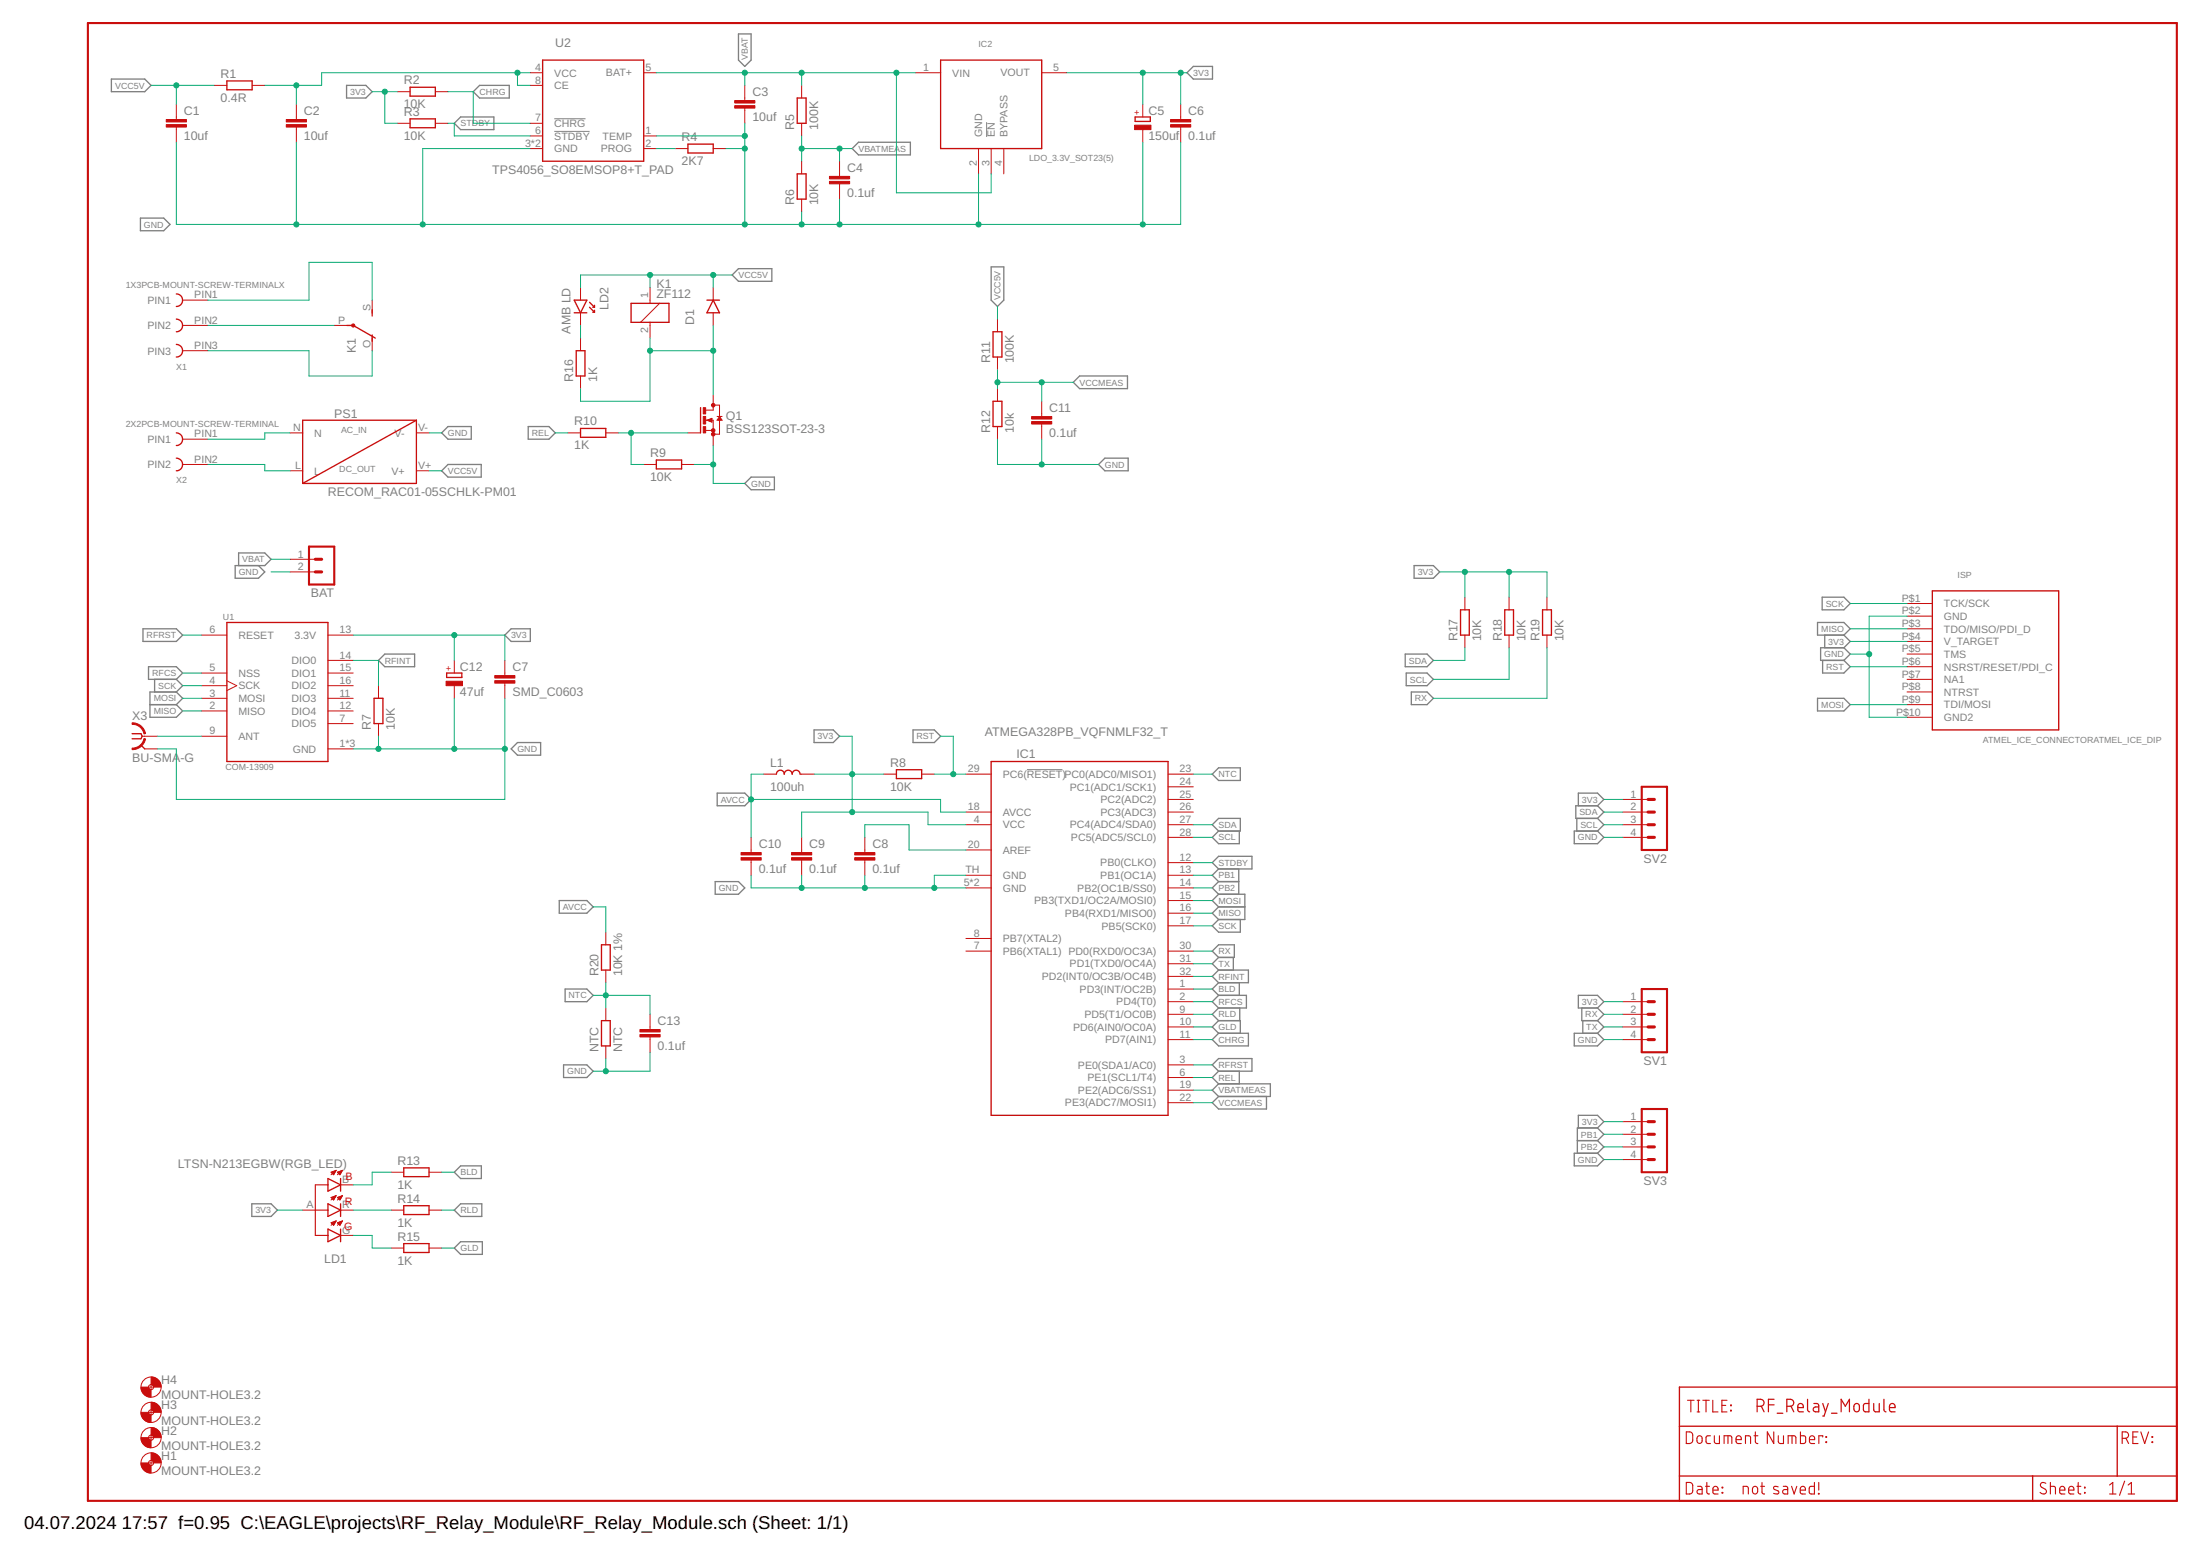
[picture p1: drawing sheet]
<svg xmlns="http://www.w3.org/2000/svg" width="420mm" height="297mm" viewBox="0 0 420 297" stroke-linecap="round" stroke-linejoin="round" font-family="sans-serif">
<path d="M105.9 22.7h5.9M105.9 25.1h6.7M188.4 23.3v2.8M196.1 146.9h6.8" fill="none" stroke="#808080" stroke-width=".19"/>
<g fill="none" stroke="#808080" stroke-width=".25">
<path d="M21.3 15.1h6.3l1.3 1.2-1.3 1.2h-6.3zM66.2 16.3h3.7l1.2 1.2-1.2 1.2h-3.7zM90.4 17.5l1.2-1.2h5.7v2.4h-5.7zM141 6.5h2.4v5l-1.2 1.2-1.2-1.2zM226.7 13.9l1.2-1.2h3.7v2.4h-3.7zM88 22.3h6.3v2.4h-6.3l-1.2-1.2zM162.8 28.4l1.2-1.2h9.9v2.4h-9.9zM26.8 41.6h4.5l1.2 1.2-1.2 1.2h-4.5zM141 51.3h6.4v2.4h-6.4l-1.2-1.2zM189.3 50.9h2.4v6.4l-1.2 1.2-1.2-1.2zM205 73l1.2-1.2h9.1v2.4h-9.1zM84.3 82.6l1.3-1.2h4.4v2.4h-4.4z"/>
<path d="M84.3 89.9l1.3-1.2h6.3v2.4h-6.3zM100.9 81.4h3.9l1.2 1.2-1.2 1.2h-3.9zM143.4 91.1h4.5v2.4h-4.5l-1.2-1.2zM209.8 88.7l1.2-1.2h4.5v2.4h-4.5zM45.6 108v-2.4h5l1.2 1.2-1.2 1.2h-5.7v2.4h4.5l1.2-1.2-1.2-1.2M270.1 108h3.6l1.3 1.2-1.3 1.2h-3.6zM347.1 118.8h5l1.3 1.2-1.3 1.2h-5zM348 114h4.1l1.3 1.2-1.3 1.2h-4.1zM27.3 120h6.4l1.2 1.2-1.2 1.2h-6.4zM28.4 127.3h5.3l1.2 1.2-1.2 1.2h-5.3zM28.6 134.5h5.1M29.5 129.7v2.4"/>
<path d="M33.7 129.7l1.2 1.2-1.2 1.2M33.7 132.1h-5.1v4.8h5.1l1.2-1.2-1.2-1.2M33.7 132.1l1.2 1.2-1.2 1.2M72.3 126.1l1.2-1.2h5.7v2.4h-5.7zM96.4 121.2l1.2-1.2h3.7v2.4h-3.7zM155.5 139.3h3.6l1.2 1.2-1.2 1.3h-3.6zM174.4 139.3h4l1.2 1.2-1.2 1.3h-4zM268.4 124.9h4.1l1.2 1.2-1.2 1.2h-4.1zM268.6 128.5h3.9l1.2 1.2-1.2 1.2h-3.9zM269.5 132.1h3l1.2 1.2-1.2 1.2h-3zM347.1 133.3h5l1.3 1.2-1.3 1.2h-5zM348.1 126.1v2.4h4l1.3-1.2-1.3-1.2"/>
<path d="M348.5 121.2v2.5M352.1 123.7l1.3 1.2-1.3 1.2M352.1 123.7h-4.4v2.4h4.4M352.1 121.2l1.3 1.2-1.3 1.3M97.6 143l1.2-1.2h4.5v2.4h-4.5zM137 151.4h5.2l1.2 1.2-1.2 1.2h-5.2zM231.5 157.4l1.2-1.2h4.2v2.4h-4.2zM231.5 147.8l1.2-1.2h4.2v2.4h-4.2zM232.7 158.6l-1.2 1.3 1.2 1.2h4v-2.5M300.7 158.6h4.4l1.2 1.3-1.2 1.2h-4.4zM301.1 156.2v2.4M301.4 153.8v-2.4h3.7l1.2 1.2-1.2 1.2"/>
<path d="M305.1 153.8h-4.2v2.4h4.2M305.1 156.2l1.2 1.2-1.2 1.2M305.1 153.8l1.2 1.2-1.2 1.2M106.8 171.9h5.3l1.2 1.2-1.2 1.2h-5.3zM136.6 168.3h4.4l1.2 1.2-1.2 1.2h-4.4zM231.5 164.7l1.2-1.2h6.4v2.4h-6.4zM232.7 170.7h5v4.8h-5M232.7 168.3h3.9M232.7 175.5l-1.2 1.2 1.2 1.2h4.2v-2.4M232.7 170.7l-1.2 1.2 1.2 1.2M232.7 173.1h5M232.7 173.1l-1.2 1.2 1.2 1.2"/>
<path d="M232.7 165.9l-1.2 1.2 1.2 1.2M232.7 168.3l-1.2 1.2 1.2 1.2M236.6 165.9v4.8M107.9 188.8h4.2l1.2 1.2-1.2 1.2h-4.2zM231.5 198.5l1.2-1.2h5.7v2.4h-5.7zM231.5 181.6l1.2-1.2h3v2.4h-3zM232.7 190h5.3v2.4h-5.3M232.7 185.2h5.7v2.4h-5.7M232.7 185.2l-1.2 1.2 1.2 1.2M232.7 190l-1.2 1.2 1.2 1.2M232.7 194.8h4.2v2.5M232.7 187.6l-1.2 1.2 1.2 1.2"/>
<path d="M232.7 192.4l-1.2 1.2 1.2 1.2M232.7 194.8l-1.2 1.2 1.2 1.3M232.7 182.8l-1.2 1.2 1.2 1.2M235.5 182.8v2.4M236.7 187.6v2.4M236.8 192.4v2.4M300.7 197.3h4.4l1.2 1.2-1.2 1.2h-4.4zM301.4 190h3.7l1.2 1.2-1.2 1.2h-3.7zM302.1 192.4v2.4h3M302.3 194.8v2.5M305.1 192.4l1.2 1.2-1.2 1.2M305.1 194.8l1.2 1.2-1.2 1.3"/>
<path d="M107.6 203.3h4.5l1.2 1.2-1.2 1.2h-4.5zM231.5 203.3l1.2-1.2h6.4v2.4h-6.4zM232.7 206.9l-1.2 1.2 1.2 1.2M232.7 206.9h9.9v2.4h-9.9M232.7 204.5l-1.2 1.2 1.2 1.2M232.7 209.3l-1.2 1.2 1.2 1.2h9.2v-2.4M236.7 204.5v2.4M301.2 217.7h3.9M301.4 215.3v-2.4h3.7l1.2 1.2-1.2 1.2M305.1 215.3h-3.9v4.9M305.1 215.3l1.2 1.2-1.2 1.2M305.1 217.7l1.2 1.2-1.2 1.3"/>
<path d="M48.1 229.8h3.7l1.2 1.2-1.2 1.2h-3.7zM86.8 231l1.2-1.2h4v2.4h-4zM86.8 238.3l1.2-1.3h4.1v2.5h-4.1zM88 222.6h3.9v2.4h-3.9l-1.2-1.2zM300.7 220.2h4.4l1.2 1.2-1.2 1.2h-4.4z"/>
</g>
<path d="M16.8 4.4h398.9v282.1h-398.9zM59 104.4h4.8v7.2h-4.8zM313.5 150.2h4.9v12.1h-4.9zM313.5 188.8h4.9v12.1h-4.9zM313.5 211.7h4.9v12.1h-4.9z" fill="none" stroke="#c90d0c" stroke-width=".4"/>
<g fill="none" stroke="#c90d0c" stroke-width=".25">
<path d="M43.3 15.5h4.9v1.6h-4.9zM78.3 16.7h4.8v1.7h-4.8zM103.6 11.5h19.3v19.3h-19.3zM152.3 18.7h1.6v4.8h-1.6zM179.6 11.5h19.3v16.9h-19.3zM78.3 22.7h4.8v1.7h-4.8zM131.4 27.5h4.8v1.7h-4.8zM152.3 33.2h1.6v4.8h-1.6zM216.8 22.3h2.9v.9h-2.9zM33.7 56.1a1.2 1.2 0 0 1 1.2 1.2 1.2 1.2 0 0 1-1.2 1.2M71.1 59.1v1.2M109.7 59.7h2.4"/>
<path d="M109.7 57.3h2.4l-1.2 2.4zM112.6 57.7l.9 1M112.6 58.7l.9 .9M113.2 58.7h.3M113.2 59.6h.3M113.5 58.3v.4M113.5 59.2v.4M120.5 57.9h7.3v3.6h-7.3zM135 57.3h2.4M136.2 57.3l1.2 2.4h-2.4zM33.7 60.9a1.21 1.21 0 0 1 1.2 1.2 1.21 1.21 0 0 1-1.2 1.2M33.7 65.7a1.21 1.21 0 0 1 1.2 1.3 1.21 1.21 0 0 1-1.2 1.2"/>
<path d="M66.3 62.1h1.2l4.2 2.4M71.1 63.9v1.3M110 67h1.7v4.8h-1.7zM133.8 77.8v4.8M137.4 79.8l.3 .3h-.5zM189.7 63.3h1.6v4.9h-1.6zM189.7 76.6h1.6v4.8h-1.6zM33.7 82.6a1.21 1.21 0 0 1 1.2 1.2 1.21 1.21 0 0 1-1.2 1.2M33.7 87.5a1.21 1.21 0 0 1 1.2 1.2 1.21 1.21 0 0 1-1.2 1.2M79.5 80.2h-21.7v12.1M79.5 80.2v12.1h-21.7M79.5 80.2l-21.7 12.1"/>
<path d="M110.9 81.8h4.8v1.7h-4.8zM125.3 87.8h4.9v1.7h-4.9zM135.3 80.2l.5 .3v-.5l-.4 .2M43.3 118.8h19.3v26.6h-19.3zM278.9 116.4h1.7v4.8h-1.7zM287.4 116.4h1.7v4.8h-1.7zM294.6 116.4h1.7v4.8h-1.7zM369 112.8h24.2v26.5h-24.2zM71.4 133.3h1.7v4.8h-1.7zM85.3 128.5h2.9v.8h-2.9zM25.2 140.1h1.7l.3 .4-.3 .5h-1.7M26.9 142.2l.7 .8"/>
<path d="M148.3 147.8a.75 .75 0 0 1 .7-.8 .75 .75 0 0 1 .8 .8 .76 .76 0 0 1 .7-.8 .76 .76 0 0 1 .8 .8 .75 .75 0 0 1 .8-.8 .75 .75 0 0 1 .7 .8M171.2 146.9h4.8v1.7h-4.8zM189.3 145.4h33.8v67.5h-33.8zM114.9 180.4h1.6v4.8h-1.6zM114.9 194.8h1.6v4.9h-1.6zM62.6 225l2.4 1.2-2.4 1.2zM62.6 229.8l2.4 1.2-2.4 1.2zM62.6 234.6l2.4 1.2-2.4 1.2zM65 225v2.4M65 229.8v2.4M65 234.6v2.4M77.1 222.9h4.8v1.7h-4.8z"/>
<path d="M77.1 230.2h4.8v1.7h-4.8zM77.1 237.4h4.8v1.7h-4.8zM320.7 272.3h95M404.3 272.3v9.5M415.7 264.7v21.8h-95v-21.7h95M320.7 281.8h95M388.2 281.8v4.7"/>
</g>
<g fill="none" stroke="#c90d0c" stroke-width=".21">
<path d="M60.2 231h2.4M62.6 226.2h-2.4v9.6h2.4M322.1 273.3l.8 .1 .3 .2 .1 .4-.1 1.3a1.13 1.13 0 0 1-1.1 .3zM322.3 267.3h1.2M322.9 267.3v2.2M324.1 267.3h.5M324.1 269.5h.5M324.2 274.3l.5-.2a.83 .83 0 0 1 0 1.4h-.4l-.2-.3v-.6zM324.4 267.3v2.2M325.2 267.3h1.2M325.8 267.3v2.2M326.7 274.1h-.7l-.2 .3v.9l.4 .3h.5"/>
<path d="M327.1 267.3v2.2h1M327.4 274.1v1.2l.4 .3h.6v-1.5M328.8 268.3h.8M329.3 275.6v-1.5l1.3 .1 .2 1.4M329.8 267.3h-1v2.2h1M330 274.1v1.5M330.5 268.2l.1 .2zM330.5 269.2l.1 .1zM331.6 274.8h.9a.52 .52 0 0 0-.3-.7 .52 .52 0 0 0-.6 .5l.1 .8 .8 .2M333.4 275.6v-1.5h.7l.2 .2v1.3M335 274.1h.7M335.2 273.3l.1 2 .4 .3"/>
<path d="M338.8 273.3v2.3l-1.3-2.3v2.3M339.6 274.1v1.1l.1 .2 .3 .2h.6v-1.5M341.5 275.6v-1.5l1.4 .1 .1 .2v1.2M342.2 274.1v1.5M343.9 273.3v2.3l.7-.1 .2-.2v-1l-.2-.2h-.7M345.6 274.8h1a.52 .52 0 0 0-.4-.7 .52 .52 0 0 0-.6 .5l.1 .8 .9 .2M348.1 274.3v-.2h-.7v1.5M348.7 275.3l.1 .1zM348.7 274.3l.1 .1zM405.3 274.6h.6a.61 .61 0 0 0 .6-.6 .61 .61 0 0 0-.6-.7h-.6v2.3M406 274.6l.5 1M407.3 274.3h.8"/>
<path d="M408.3 273.3h-1v2.3h1M408.9 273.3l.7 2.3 .7-2.3M411 274.3l.1 .1zM411 275.3l.1 .1zM322.1 283h.8l.4 .4v1.4l-.4 .4h-.8zM324.2 283.7l.6 .1 .3 .3v1.1h-.6a.42 .42 0 0 1-.4-.4 .42 .42 0 0 1 .4-.4h.6M325.7 283.7h.8M326 283v1.8l.1 .3 .4 .1M327.1 284.5h1a.52 .52 0 0 0-.3-.7 .52 .52 0 0 0-.7 .4l.1 .9 .9 .1M328.9 283.9l.1 .1zM328.9 284.9l.1 .1zM332.9 285.2v-1.5l.8 .1 .2 .2v1.2"/>
<path d="M334.8 283.9l.5-.2a.83 .83 0 0 1 0 1.5l-.4-.1-.2-.2v-.7zM336.3 283.7h.7M336.5 283v2l.5 .2M339.6 283.8l-.6-.1-.3 .3 .1 .3 .8 .4 .1 .4-.3 .1-.7-.1M340.6 283.7l.6 .1 .2 .2v1.2h-.5a.42 .42 0 0 1-.5-.4 .42 .42 0 0 1 .5-.4h.5M342.2 283.7l.4 1.5 .6-1.5M343.8 284.5h1a.52 .52 0 0 0-.4-.8 .52 .52 0 0 0-.6 .5l.1 .9 .9 .1M346.5 283v2.2h-.7l-.3-.4 .1-.8 .2-.2 .7-.1M347.3 285.1l.1 .1zM347.3 283v1.5M390.7 283.2a.55 .55 0 0 0-.8-.1 .55 .55 0 0 0 0 .8l.7 .4a.55 .55 0 0 1 .1 .8 .55 .55 0 0 1-.9 0l-.2-.2M391.6 283.7l.7 .1 .2 .2 .1 1.2"/>
<path d="M391.6 283v2.2M393.4 284.5h1a.52 .52 0 0 0-.4-.8 .52 .52 0 0 0-.6 .5l.1 .9 .9 .1M395.1 284.5h1a.52 .52 0 0 0-.4-.8 .52 .52 0 0 0-.6 .5l.1 .9 .9 .1M396.7 283.7h.7M396.9 283v1.8l.1 .3 .4 .1M398.1 284.9l.1 .1zM398.1 283.9l.1 .1zM402.9 285.2h1.2M402.9 283.5l.6-.5v2.2M405.8 282.7l-1 2.8M406.4 285.2h1.3M406.4 283.5l.7-.5v2.2"/>
</g>
<g fill="none" stroke="#c90d0c" stroke-width=".23">
<path d="M335.6 268.5a1.18 1.18 0 0 0 1.2-.3l.1-.4-.1-.4a1.18 1.18 0 0 0-1.2-.3v2.4M336.4 268.5l.5 1M337.7 268.2h1.1M338.8 267.1h-1.1v2.4M339.4 269.8h1.1M341.2 268.5a1.18 1.18 0 0 0 1.3-.3l.1-.4-.1-.4a1.18 1.18 0 0 0-1.3-.3v2.4M342.1 268.5l.5 1M343.3 268.7h1.1a.55 .55 0 0 0-.4-.8 .55 .55 0 0 0-.7 .6l.2 .9 .9 .1M345.2 267.1v2l.1 .3 .3 .1M346.4 267.9h.7l.2 .4v1.2h-.5a.47 .47 0 0 1-.5-.5 .47 .47 0 0 1 .5-.4h.5M348.1 267.9l.5 1.6M349.2 267.9l-.8 2.4h-.3"/>
<path d="M349.8 269.8h1M351.6 269.5v-2.4l.8 1.4 .8-1.4v2.4M354.2 268.1l.5-.2a.96 .96 0 0 1 .2 1.6h-.6a1.07 1.07 0 0 1-.1-1.4zM356.9 267.1v2.4h-.8l-.2-.4v-.9l.2-.3h.8M357.8 267.9l.1 1.4 .3 .2h.7v-1.6M359.8 267.1v2.2l.4 .2M360.8 268.7h1.1a.56 .56 0 0 0-.4-.8 .56 .56 0 0 0-.7 .6l.2 .9 .9 .1"/>
</g>
<g fill="none" stroke="#c90d0c" stroke-width=".19">
<path d="M33.7 19.9v2.9M40.9 16.3h2.4M48.2 16.3h2.4M56.6 19.9v2.9M75.9 17.5h2.4M83.1 17.5h2.5M101.2 13.9h2.4M101.2 16.3h2.4M122.9 13.9h2.4M142.2 16.3v2.9M153.1 16.3v2.4M174.8 13.9h4.8"/>
<path d="M198.9 13.9h4.9M218.2 19.9v2.4M225.5 19.9v2.9M33.7 24.3v2.9M56.6 24.3v2.9M75.9 23.5h2.4M83.1 23.5h2.5M101.2 23.5h2.4M101.2 26h2.4M101.2 28.4h2.4M122.9 26h2.4M122.9 28.4h2.4"/>
<path d="M129 28.4h2.4M136.2 28.4h2.4M142.2 20.6v2.9M153.1 23.5v2.5M153.1 30.8v2.4M153.1 38v2.4M160.3 30.8v2.9M160.3 35.1v2.9M186.9 28.4v4.8M189.3 28.4v4.8M191.7 28.4v4.8M218.2 24.7v2.5"/>
<path d="M225.5 24.3v2.9M34.9 57.3h4.8M71.1 57.3v2.4M110.9 54.9v2.4M110.9 59.7v2.4M124.1 54.9v3M126 57.9l-3.7 3.6M136.2 54.9v2.4M136.2 59.7v2.4M34.9 62.1h4.8M34.9 67h4.8M63.8 62.1h2.5"/>
<path d="M71.1 64.5v2.5M110.9 64.5v2.5M110.9 71.8v2.4M124.1 61.5v3M136.2 75.4v2.9h-1.4M136.2 77.3h1.2v5.6h-1.2M136.9 79.5h1M137.4 79.5l.5 .7h-1zM190.5 60.9v2.4M190.5 68.2v2.4M190.5 74.2v2.4M198.9 76.6v2.9"/>
<path d="M34.9 83.8h4.8M34.9 88.7h4.8M55.4 82.6h2.4M55.4 89.9h2.4M79.5 82.6h2.4M79.5 89.9h2.4M108.5 82.6h2.4M115.7 82.6h2.4M122.9 88.7h2.4M130.2 88.7h2.4M131.4 82.6h2.4M134.8 80.2h1.4v4.8"/>
<path d="M134.8 82.2h1.4M135 80.2l1-.3v.7zM190.5 81.4v2.4M198.9 81v2.8M55.4 106.8h4.8M55.4 109.2h4.8M279.8 114v2.4M288.2 114v2.4M295.4 114v2.4M364.2 115.2h4.8M364.2 117.6h4.8M38.5 121.2h4.8"/>
<path d="M38.5 135.7h4.8M38.5 128.5h4.8M38.5 130.9h4.8M38.5 133.3h4.8M43.3 130l1.9 .9-1.9 .9M62.6 126.1h4.9M62.6 121.2h4.9M62.6 135.7h4.9M62.6 128.5h4.9M62.6 130.9h4.9M62.6 133.3h4.9M62.6 138.1h4.9"/>
<path d="M72.3 130.9v2.4M72.3 138.1v2.4M86.8 126.1v2.4M86.8 130.9v2.4M96.4 126.1v2.9M96.4 130.4v2.9M279.8 121.2v2.5M288.2 121.2v2.5M295.4 121.2v2.5M364.2 120h4.8M364.2 122.4h4.8M364.2 124.9h4.8"/>
<path d="M364.2 127.3h4.8M364.2 129.7h4.8M364.2 132.1h4.8M364.2 134.5h4.8M364.2 136.9h4.8M27.2 140.5h2.9M27.6 143h2.5M38.5 140.5h4.8M62.6 143h4.9M143.4 159.9v2.9M145.9 147.8h2.4M152.8 147.8h2.7"/>
<path d="M153.1 159.9v2.9M165.2 159.9v2.9M168.8 147.8h2.4M176 147.8h2.4M184.5 157.4h4.8M184.5 155h4.8M184.5 147.8h4.8M223.1 159.9h4.8M223.1 157.4h4.8M223.1 155h4.8M223.1 152.6h4.8M223.1 150.2h4.8"/>
<path d="M223.1 147.8h4.8M309.9 159.9h4.8M309.9 157.4h4.8M309.9 155h4.8M309.9 152.6h4.8M115.7 177.9v2.5M143.4 164.2v2.9M153.1 164.2v2.9M165.2 164.2v2.9M184.5 169.5h4.8M184.5 167.1h4.8M184.5 179.2h4.8"/>
<path d="M184.5 162.3h4.8M223.1 176.7h4.8M223.1 174.3h4.8M223.1 171.9h4.8M223.1 169.5h4.8M223.1 167.1h4.8M223.1 164.7h4.8M115.7 185.2v2.4M115.7 192.4v2.4M115.7 199.7v2.4M124.1 193.6v2.9M124.1 198v2.9"/>
<path d="M184.5 181.6h4.8M223.1 198.5h4.8M223.1 196h4.8M223.1 193.6h4.8M223.1 181.6h4.8M223.1 191.2h4.8M223.1 188.8h4.8M223.1 186.4h4.8M223.1 184h4.8M309.9 198.5h4.8M309.9 196h4.8M309.9 193.6h4.8"/>
<path d="M309.9 191.2h4.8M223.1 210.5h4.8M223.1 208.1h4.8M223.1 205.7h4.8M223.1 203.3h4.8M309.9 214.1h4.8M309.9 216.5h4.8M309.9 218.9h4.8M57.8 231h2.4M63.2 228.6l1-.4-.5 .9zM63.2 233.4l1-.3-.5 .8zM63.2 223.8h.8"/>
<path d="M63.3 228.6h.7M63.3 233.5h.6M63.3 233.4h.7M63.4 223.9h.5M63.4 228.8h.5M63.4 228.5h.6M63.4 233.6h.5M63.5 224h.4M63.5 223.7h.6M63.5 228.9h.3M63.5 233.7h.3M63.6 224.1h.2"/>
<path d="M63.6 229h.2M63.6 233.3h.5M63.6 233.8h.2M63.7 224.2h.1M63.7 228.4h.4M63.8 223.6h.3M63.9 233.2h.2M64 228.3h.2M64.1 223.5h.1M64.2 223.4l-1 .9M64.2 223.4l-.5 .9M64.2 223.4l-1 .4 .5 .5"/>
<path d="M64.2 228.2l-1 .9M64.2 233.1l-1 .8M64.4 228.6l1-.4-.5 .9zM64.4 233.4l1-.3-.5 .8zM64.5 223.8h.7M64.5 228.6h.7M64.5 233.5h.7M64.5 233.4h.7M64.6 223.9h.5M64.6 228.8h.5M64.6 228.5h.6M64.6 233.6h.5"/>
<path d="M64.7 224h.4M64.7 223.7h.6M64.7 228.9h.3M64.7 233.7h.3M64.8 224.1h.2M64.8 229h.2M64.8 233.3h.5M64.9 233.8h.1M64.9 224.2h.1M64.9 228.4h.4M65 223.6h.3M65 235.8h2.5"/>
<path d="M65 231h2.5M65 226.2h2.5M65.1 233.2h.2M65.2 228.3h.2M65.3 223.5h.1M65.4 223.4l-1 .9M65.4 223.4l-.5 .9M65.4 223.4l-1 .4 .5 .5M65.4 228.2l-1 .9M65.4 233.1l-1 .8M74.7 231h2.4M74.7 223.8h2.4"/>
<path d="M74.7 238.3h2.4M81.9 231h2.4M81.9 223.8h2.4M81.9 238.3h2.4M309.9 221.4h4.8M28.4 279.3h.9M28.4 274.4h.9M28.4 269.6h.9M28.4 264.8h.9M28.9 264.3v1M28.9 269.1v1M28.9 274v.9"/>
<path d="M28.9 278.8v1"/>
<circle cx="28.8" cy="269.6" r="1.93"/>
<circle cx="28.8" cy="279.3" r="1.93"/>
<circle cx="28.8" cy="264.8" r="1.93"/>
<circle cx="28.8" cy="274.4" r="1.93"/>
<circle cx="28.9" cy="279.3" r=".49"/>
<circle cx="28.9" cy="269.6" r=".49"/>
<circle cx="28.9" cy="274.4" r=".49"/>
<circle cx="28.9" cy="264.8" r=".49"/>
</g>
<g fill="#c90d0c" stroke="#c90d0c" stroke-width=".19">
<path d="M67.2 61.9h.5l.1 .2-.1 .3h-.5z" fill-rule="evenodd"/>
<path d="M28.9 277.3a1.89 1.89 0 0 1 1.9 2h-1.5l-.1-.4-.3-.1z" fill-rule="evenodd"/>
<path d="M26.9 279.3h1.5l.1 .3 .4 .2v1.4a1.89 1.89 0 0 1-2-1.9z" fill-rule="evenodd"/>
<path d="M28.9 272.5a1.89 1.89 0 0 1 1.9 1.9h-1.5l-.1-.3-.3-.1z" fill-rule="evenodd"/>
<path d="M26.9 274.4h1.5l.1 .4 .4 .1v1.5a1.89 1.89 0 0 1-2-2z" fill-rule="evenodd"/>
<path d="M28.9 267.7a1.89 1.89 0 0 1 1.9 1.9h-1.5l-.1-.3-.3-.2z" fill-rule="evenodd"/>
<path d="M26.9 269.6h1.5l.1 .4 .4 .1v1.4a1.89 1.89 0 0 1-2-1.9z" fill-rule="evenodd"/>
<path d="M28.9 262.9a1.89 1.89 0 0 1 1.9 1.9h-1.5l-.1-.3-.3-.2z" fill-rule="evenodd"/>
<path d="M26.9 264.8h1.5l.1 .3 .4 .2v1.4a1.89 1.89 0 0 1-2-1.9z" fill-rule="evenodd"/>
<path d="M25.2 138a2.53 2.53 0 0 1 2.6 2l-.3 .1a2.24 2.24 0 0 0-2.3-1.8z" fill-rule="evenodd"/>
<path d="M25.2 142.8a2.24 2.24 0 0 0 2.3-1.8l.3 .1a2.54 2.54 0 0 1-2.6 2z" fill-rule="evenodd"/>
<circle cx="136.2" cy="82.9" r=".34"/>
<circle cx="136.2" cy="82.2" r=".34"/>
<circle cx="136.2" cy="77.3" r=".34"/>
</g>
<g fill="#c90d0c" stroke="#c90d0c" stroke-width=".19">
<path d="M31.7 23.8h3.9v.5h-3.9z"/>
<path d="M31.7 22.8h3.9v.5h-3.9z"/>
<path d="M54.7 23.8h3.8v.5h-3.8z"/>
<path d="M54.7 22.8h3.8v.5h-3.8z"/>
<path d="M140.3 20.2h3.9v.4h-3.9z"/>
<path d="M140.3 19.2h3.9v.5h-3.9z"/>
<path d="M158.4 34.6h3.9v.5h-3.9z"/>
<path d="M158.4 33.7h3.9v.4h-3.9z"/>
<path d="M216.7 23.9h3.1v.8h-3.1z"/>
<path d="M223.6 23.8h3.8v.5h-3.8z"/>
<path d="M223.6 22.8h3.8v.5h-3.8z"/>
<path d="M94.5 129.9h3.8v.5h-3.8z"/>
<path d="M94.5 129h3.8v.4h-3.8z"/>
<path d="M163.2 163.7h3.9v.5h-3.9z"/>
<path d="M163.2 162.8h3.9v.4h-3.9z"/>
<path d="M151.2 163.7h3.8v.5h-3.8z"/>
<path d="M151.2 162.8h3.8v.4h-3.8z"/>
<path d="M141.5 163.7h3.9v.5h-3.9z"/>
<path d="M141.5 162.8h3.9v.4h-3.9z"/>
<path d="M134.3 77.8h.5v1.2h-.5z"/>
<path d="M134.3 81.4h.5v1.2h-.5z"/>
<path d="M134.3 79.5h.5v1.4h-.5z"/>
<path d="M197 80.5h3.9v.4h-3.9z"/>
<path d="M197 79.5h3.9v.5h-3.9z"/>
<path d="M85.2 130h3.1v.9h-3.1z"/>
<path d="M122.2 197.5h3.9v.5h-3.9z"/>
<path d="M122.2 196.5h3.9v.5h-3.9z"/>
</g>
<g fill="none" stroke="#c90d0c" stroke-width=".59">
<path d="M60.2 109.2h1.2M60.2 106.8h1.2M314.7 157.4h1.3M314.7 155h1.3M314.7 152.6h1.3M314.7 159.9h1.3M314.7 196h1.3M314.7 193.6h1.3M314.7 191.2h1.3M314.7 198.5h1.3M314.7 218.9h1.3M314.7 216.5h1.3"/>
<path d="M314.7 214.1h1.3M314.7 221.4h1.3"/>
</g>
<g fill="none" stroke="#0dab76" stroke-width=".19">
<path d="M28.9 16.3h12M33.7 16.3v3.6M56.6 16.3v3.6M71.1 17.5h4.8M73.5 17.5v6h2.4M85.6 17.5h4.8v6h10.8M98.8 13.9v2.4h2.4M101.2 13.9h-39.8v2.4h-10.8M125.3 13.9h49.5M142.2 13.9v2.4M153.1 13.9v2.4M171.2 13.9v22.9h18.1v-3.6"/>
<path d="M203.8 13.9h22.9M218.2 13.9v6M225.5 13.9v6M33.7 27.2v15.6h191.8v-15.6M56.6 27.2v15.6M85.6 23.5h1.2v2.5h14.4M101.2 28.4h-20.5v14.4M125.3 28.4h3.7M125.3 26h16.9M138.6 28.4h3.6M142.2 23.5v19.3M153.1 28.4h9.7"/>
<path d="M153.1 26v4.8M160.3 28.4v2.4M160.3 38v4.8M186.9 33.2v9.6M218.2 27.2v15.6M39.7 57.3h19.3v-7.2h12.1v7.2M124.1 52.5v2.4M136.2 52.5v2.4M139.8 52.5h-28.9v2.4M153.1 40.4v2.4M190.5 58.5v2.4M39.7 67h19.3v4.8h12.1v-4.8"/>
<path d="M39.7 62.1h24.1M110.9 62.1v2.4M124.1 67h12.1M124.1 64.5v12.1h-13.2v-2.4M136.2 62.1v13.3M190.5 70.6v3.6M190.5 73h14.5M198.9 73v3.6M39.7 88.7h10.9v1.2h4.8M55.4 82.6h-4.8v1.2h-10.9M81.9 82.6h2.4M81.9 89.9h2.4"/>
<path d="M106 82.6h2.5M118.1 82.6h13.3M120.5 82.6v6.1h2.4M132.6 88.7h3.6M136.2 85v7.3h6M190.5 83.8v4.9h19.3M198.9 83.8v4.9M51.8 109.2h3.6M51.8 106.8h3.6M275 109.2h20.4v4.8M279.8 109.2v4.8M288.2 109.2v4.8"/>
<path d="M353.4 115.2h10.8M364.2 117.6h-7.2v19.3h7.2M34.9 121.2h3.6M34.9 128.5h3.6M34.9 130.9h3.6M34.9 133.3h3.6M34.9 135.7h3.6M67.5 121.2h28.9v4.9M67.5 126.1h4.8v4.8M86.8 121.2v4.9M86.8 133.3v9.7M96.4 133.3v19.3h-62.7v-9.6h-3.6"/>
<path d="M279.8 123.7v2.4h-6.1M288.2 123.7v6h-14.5M295.4 123.7v9.6h-21.7M353.4 124.9h3.6M353.4 122.4h10.8M353.4 134.5h10.8M353.4 120h10.8M353.4 127.3h10.8M30.1 140.5h8.4M67.5 143h28.9M72.3 140.5v2.5M143.4 152.6h36.2v2.4h4.9"/>
<path d="M145.9 147.8h-2.5v12.1M155.5 147.8h13.3M160.3 140.5h2.5v14.5M165.2 159.9v-2.5h8.4v4.9h10.9M178.4 147.8h6.1M179.6 140.5h2.5v7.3M184.5 157.4h-7.3v-2.4h-24.1v4.9M227.9 159.9h3.6M227.9 157.4h3.6M227.9 147.8h3.6M306.3 152.6h3.6M306.3 159.9h3.6"/>
<path d="M306.3 157.4h3.6M306.3 155h3.6M113.3 173.1h2.4v4.8M143.4 167.1v2.4h41.1M153.1 167.1v2.4M165.2 167.1v2.4M184.5 167.1h-6.1v2.4M227.9 169.5h3.6M227.9 167.1h3.6M227.9 164.7h3.6M227.9 176.7h3.6M227.9 171.9h3.6"/>
<path d="M227.9 174.3h3.6M113.3 190h10.8v3.6M115.7 187.6v4.8M227.9 198.5h3.6M227.9 191.2h3.6M227.9 186.4h3.6M227.9 188.8h3.6M227.9 193.6h3.6M227.9 196h3.6M227.9 181.6h3.6M227.9 184h3.6M306.3 198.5h3.6"/>
<path d="M306.3 191.2h3.6M306.3 193.6h3.6M306.3 196h3.6M115.7 202.1v2.4M124.1 200.9v3.6h-10.8M227.9 208.1h3.6M227.9 203.3h3.6M227.9 205.7h3.6M227.9 210.5h3.6M306.3 214.1h3.6M306.3 216.5h3.6M306.3 218.9h3.6"/>
<path d="M53 231h4.8M67.5 235.8h3.6v2.5h3.6M67.5 231h7.2M74.7 223.8h-3.6v2.4h-3.6M84.3 231h2.5M84.3 223.8h2.5M84.3 238.3h2.5M306.3 221.4h3.6"/>
</g>
<g fill="#0dab76" stroke="#0dab76" stroke-width=".19">
<circle cx="56.6" cy="42.8" r=".49"/>
<circle cx="80.7" cy="42.8" r=".49"/>
<circle cx="142.2" cy="28.4" r=".49"/>
<circle cx="142.2" cy="26" r=".49"/>
<circle cx="142.2" cy="42.8" r=".49"/>
<circle cx="153.1" cy="42.8" r=".49"/>
<circle cx="160.3" cy="42.8" r=".49"/>
<circle cx="218.2" cy="42.8" r=".49"/>
<circle cx="186.9" cy="42.8" r=".49"/>
<circle cx="96.4" cy="143" r=".49"/>
<circle cx="72.3" cy="143" r=".49"/>
<circle cx="86.8" cy="143" r=".49"/>
<circle cx="357" cy="124.9" r=".49"/>
<circle cx="178.4" cy="169.5" r=".49"/>
<circle cx="165.2" cy="169.5" r=".49"/>
<circle cx="153.1" cy="169.5" r=".49"/>
<circle cx="136.2" cy="88.7" r=".49"/>
<circle cx="198.9" cy="88.7" r=".49"/>
<circle cx="115.7" cy="204.5" r=".49"/>
<circle cx="33.7" cy="16.3" r=".49"/>
<circle cx="136.2" cy="52.5" r=".49"/>
<circle cx="124.1" cy="52.5" r=".49"/>
<circle cx="56.6" cy="16.3" r=".49"/>
<circle cx="98.8" cy="13.9" r=".49"/>
<circle cx="73.5" cy="17.5" r=".49"/>
<circle cx="218.2" cy="13.9" r=".49"/>
<circle cx="225.5" cy="13.9" r=".49"/>
<circle cx="86.8" cy="121.2" r=".49"/>
<circle cx="162.8" cy="155" r=".49"/>
<circle cx="162.8" cy="147.8" r=".49"/>
<circle cx="279.8" cy="109.2" r=".49"/>
<circle cx="288.2" cy="109.2" r=".49"/>
<circle cx="142.2" cy="13.9" r=".49"/>
<circle cx="153.1" cy="13.9" r=".49"/>
<circle cx="171.2" cy="13.9" r=".49"/>
<circle cx="153.1" cy="28.4" r=".49"/>
<circle cx="160.3" cy="28.4" r=".49"/>
<circle cx="182.1" cy="147.8" r=".49"/>
<circle cx="143.4" cy="152.6" r=".49"/>
<circle cx="136.2" cy="67" r=".49"/>
<circle cx="124.1" cy="67" r=".49"/>
<circle cx="120.5" cy="82.6" r=".49"/>
<circle cx="190.5" cy="73" r=".49"/>
<circle cx="198.9" cy="73" r=".49"/>
<circle cx="115.7" cy="190" r=".49"/>
</g>
<g font-size="3.5">
<text x="4.6" y="291.8">04.07.2024</text>
<text x="23.3" y="291.8">17:57 f=0.95 C:\EAGLE\projects\RF_Relay_Module\RF_Relay_Module.sch (Sheet: 1/1)</text>
</g>
<g font-size="2.4" fill="#808080">
<text x="106.1" y="9.1">U2</text>
<text x="42.1" y="14.9">R1</text>
<text x="77.1" y="16.1">R2</text>
<text x="35.1" y="22">C1</text>
<text x="42.1" y="19.4">0.4R</text>
<text x="58" y="22">C2</text>
<text x="77.1" y="20.6">10K</text>
<text x="77.1" y="22.1">R3</text>
<text x="143.7" y="23.2">10uf</text>
<text x="143.7" y="18.3">C3</text>
<text x="219.3" y="21.9">C5</text>
<text x="226.9" y="22">C6</text>
<text x="35.1" y="26.8">10uf</text>
<text x="58" y="26.8">10uf</text>
<text x="77.1" y="26.7">10K</text>
<text x="130.2" y="26.9">R4</text>
<text x="151.7" y="24.7" transform="rotate(-90 151.7 24.7)">R5</text>
<text x="156.2" y="24.7" transform="rotate(-90 156.2 24.7)">100K</text>
<text x="219.3" y="26.7">150uf</text>
<text x="226.9" y="26.8">0.1uf</text>
<text x="94" y="33.2">TPS4056_SO8EMSOP8+T_PAD</text>
<text x="130.2" y="31.5">2K7</text>
<text x="161.8" y="32.8">C4</text>
<text x="151.7" y="39.2" transform="rotate(-90 151.7 39.2)">R6</text>
<text x="156.2" y="39.2" transform="rotate(-90 156.2 39.2)">10K</text>
<text x="161.8" y="37.6">0.1uf</text>
<text x="116.2" y="59.2" transform="rotate(-90 116.2 59.2)">LD2</text>
<text x="125.4" y="56.9">ZF112</text>
<text x="125.4" y="54.9">K1</text>
<text x="109" y="63.7" transform="rotate(-90 109 63.7)">AMB LD</text>
<text x="132.6" y="62.1" transform="rotate(-90 132.6 62.1)">D1</text>
<text x="67.9" y="67.4" transform="rotate(-90 67.9 67.4)">K1</text>
<text x="189.1" y="69.4" transform="rotate(-90 189.1 69.4)">R11</text>
<text x="193.6" y="69.4" transform="rotate(-90 193.6 69.4)">100K</text>
<text x="109.5" y="73" transform="rotate(-90 109.5 73)">R16</text>
<text x="114" y="73" transform="rotate(-90 114 73)">1K</text>
<text x="63.8" y="79.7">PS1</text>
<text x="109.7" y="81.2">R10</text>
<text x="138.6" y="82.6">BSS123SOT-23-3</text>
<text x="138.6" y="80.2">Q1</text>
<text x="189.1" y="82.6" transform="rotate(-90 189.1 82.6)">R12</text>
<text x="193.6" y="82.6" transform="rotate(-90 193.6 82.6)">10k</text>
<text x="200.4" y="83.5">0.1uf</text>
<text x="200.4" y="78.7">C11</text>
<text x="109.7" y="85.8">1K</text>
<text x="124.2" y="87.2">R9</text>
<text x="62.6" y="94.7">RECOM_RAC01-05SCHLK-PM01</text>
<text x="124.2" y="91.8">10K</text>
<text x="59.4" y="114">BAT</text>
<text x="278.3" y="122.5" transform="rotate(-90 278.3 122.5)">R17</text>
<text x="282.9" y="122.5" transform="rotate(-90 282.9 122.5)">10K</text>
<text x="286.8" y="122.5" transform="rotate(-90 286.8 122.5)">R18</text>
<text x="291.4" y="122.5" transform="rotate(-90 291.4 122.5)">10K</text>
<text x="294" y="122.5" transform="rotate(-90 294 122.5)">R19</text>
<text x="298.6" y="122.5" transform="rotate(-90 298.6 122.5)">10K</text>
<text x="87.8" y="128">C12</text>
<text x="97.9" y="128.1">C7</text>
<text x="25.2" y="137.4">X3</text>
<text x="87.8" y="132.8">47uf</text>
<text x="97.9" y="132.9">SMD_C0603</text>
<text x="70.9" y="139.3" transform="rotate(-90 70.9 139.3)">R7</text>
<text x="75.4" y="139.3" transform="rotate(-90 75.4 139.3)">10K</text>
<text x="188.1" y="140.5">ATMEGA328PB_VQFNMLF32_T</text>
<text x="25.2" y="145.4">BU-SMA-G</text>
<text x="147.1" y="146.4">L1</text>
<text x="170" y="146.4">R8</text>
<text x="194.1" y="144.6">IC1</text>
<text x="147.1" y="150.9">100uh</text>
<text x="170" y="150.9">10K</text>
<text x="144.9" y="161.9">C10</text>
<text x="154.6" y="161.9">C9</text>
<text x="166.6" y="161.9">C8</text>
<text x="144.9" y="166.7">0.1uf</text>
<text x="154.6" y="166.7">0.1uf</text>
<text x="166.6" y="166.7">0.1uf</text>
<text x="313.9" y="164.7">SV2</text>
<text x="114.3" y="186.4" transform="rotate(-90 114.3 186.4)">R20</text>
<text x="118.8" y="186.4" transform="rotate(-90 118.8 186.4)">10K 1%</text>
<text x="125.6" y="195.7">C13</text>
<text x="114.3" y="200.9" transform="rotate(-90 114.3 200.9)">NTC</text>
<text x="118.8" y="200.9" transform="rotate(-90 118.8 200.9)">NTC</text>
<text x="125.6" y="200.5">0.1uf</text>
<text x="313.9" y="203.3">SV1</text>
<text x="34" y="223.1">LTSN-N213EGBW(RGB_LED)</text>
<text x="75.9" y="226.9">1K</text>
<text x="75.9" y="222.4">R13</text>
<text x="313.9" y="226.2">SV3</text>
<text x="75.9" y="229.6">R14</text>
<text x="75.9" y="234.2">1K</text>
<text x="75.9" y="236.8">R15</text>
<text x="61.9" y="241.2">LD1</text>
<text x="75.9" y="241.4">1K</text>
<text x="30.8" y="267.1">MOUNT-HOLE3.2</text>
<text x="30.8" y="269.1">H3</text>
<text x="30.8" y="264.2">H4</text>
<text x="30.8" y="272">MOUNT-HOLE3.2</text>
<text x="30.8" y="273.9">H2</text>
<text x="30.8" y="281.6">MOUNT-HOLE3.2</text>
<text x="30.8" y="276.8">MOUNT-HOLE3.2</text>
<text x="30.8" y="278.7">H1</text>
</g>
<g font-size="2" fill="#808080">
<text x="102.2" y="13.5">4</text>
<text x="102.2" y="16">8</text>
<text x="105.9" y="14.6">VCC</text>
<text x="105.9" y="17">CE</text>
<text x="115.7" y="14.6">BAT+</text>
<text x="123.3" y="13.5">5</text>
<text x="176.3" y="13.5">1</text>
<text x="181.9" y="14.6">VIN</text>
<text x="191.1" y="14.6">VOUT</text>
<text x="201.2" y="13.5">5</text>
<text x="102.2" y="23.2">7</text>
<text x="100.3" y="28">3*2</text>
<text x="102.2" y="25.6">6</text>
<text x="105.9" y="24.3">CHRG</text>
<text x="105.9" y="26.7">STDBY</text>
<text x="105.9" y="29.1">GND</text>
<text x="114.7" y="29.1">PROG</text>
<text x="115.1" y="26.7">TEMP</text>
<text x="123.3" y="25.6">1</text>
<text x="123.3" y="28">2</text>
<text x="187.6" y="26.1" transform="rotate(-90 187.6 26.1)">GND</text>
<text x="190" y="26.1" transform="rotate(-90 190 26.1)">EN</text>
<text x="192.4" y="26.1" transform="rotate(-90 192.4 26.1)">BYPASS</text>
<text x="186.5" y="31.7" transform="rotate(-90 186.5 31.7)">2</text>
<text x="189" y="31.7" transform="rotate(-90 189 31.7)">3</text>
<text x="191.4" y="31.7" transform="rotate(-90 191.4 31.7)">4</text>
<text x="28.2" y="58">PIN1</text>
<text x="37.1" y="57">PIN1</text>
<text x="70.7" y="59.4" transform="rotate(-90 70.7 59.4)">S</text>
<text x="123.8" y="57" transform="rotate(-90 123.8 57)">1</text>
<text x="28.2" y="62.8">PIN2</text>
<text x="37.1" y="61.8">PIN2</text>
<text x="64.6" y="61.8">P</text>
<text x="123.8" y="63.6" transform="rotate(-90 123.8 63.6)">2</text>
<text x="28.2" y="67.7">PIN3</text>
<text x="37.1" y="66.6">PIN3</text>
<text x="70.7" y="66.5" transform="rotate(-90 70.7 66.5)">O</text>
<text x="37.1" y="83.5">PIN1</text>
<text x="56" y="82.3">N</text>
<text x="60" y="83.4">N</text>
<text x="75.4" y="83.4">V-</text>
<text x="79.9" y="82.3">V-</text>
<text x="28.2" y="84.6">PIN1</text>
<text x="28.2" y="89.4">PIN2</text>
<text x="37.1" y="88.3">PIN2</text>
<text x="56.3" y="89.5">L</text>
<text x="79.9" y="89.5">V+</text>
<text x="60" y="90.6">L</text>
<text x="74.8" y="90.6">V+</text>
<text x="56.9" y="106.4">1</text>
<text x="56.9" y="108.8">2</text>
<text x="363.2" y="114.9">P$1</text>
<text x="363.2" y="117.3">P$2</text>
<text x="363.2" y="119.7">P$3</text>
<text x="371.3" y="115.9">TCK/SCK</text>
<text x="371.3" y="118.3">GND</text>
<text x="40" y="120.9">6</text>
<text x="45.5" y="122">RESET</text>
<text x="56.2" y="122">3.3V</text>
<text x="64.8" y="125.7">14</text>
<text x="64.8" y="120.9">13</text>
<text x="363.2" y="122.1">P$4</text>
<text x="363.2" y="124.5">P$5</text>
<text x="371.3" y="120.8">TDO/MISO/PDI_D</text>
<text x="371.3" y="123.2">V_TARGET</text>
<text x="371.3" y="125.6">TMS</text>
<text x="40" y="128.1">5</text>
<text x="40" y="130.6">4</text>
<text x="45.5" y="129.2">NSS</text>
<text x="45.5" y="131.6">SCK</text>
<text x="55.7" y="126.8">DIO0</text>
<text x="55.7" y="129.2">DIO1</text>
<text x="55.7" y="131.6">DIO2</text>
<text x="64.8" y="128.1">15</text>
<text x="64.8" y="130.6">16</text>
<text x="363.2" y="126.9">P$6</text>
<text x="363.2" y="129.4">P$7</text>
<text x="363.2" y="131.8">P$8</text>
<text x="371.3" y="128">NSRST/RESET/PDI_C</text>
<text x="371.3" y="130.4">NA1</text>
<text x="40" y="135.4">2</text>
<text x="40" y="133">3</text>
<text x="45.5" y="136.4">MISO</text>
<text x="45.5" y="134">MOSI</text>
<text x="55.7" y="134">DIO3</text>
<text x="55.7" y="136.4">DIO4</text>
<text x="64.8" y="133">11</text>
<text x="64.8" y="135.4">12</text>
<text x="64.8" y="137.8">7</text>
<text x="362.1" y="136.6">P$10</text>
<text x="363.2" y="134.2">P$9</text>
<text x="371.3" y="132.8">NTRST</text>
<text x="371.3" y="135.2">TDI/MOSI</text>
<text x="371.3" y="137.7">GND2</text>
<text x="40" y="140.2">9</text>
<text x="45.5" y="141.3">ANT</text>
<text x="55.7" y="138.8">DIO5</text>
<text x="55.9" y="143.7">GND</text>
<text x="64.8" y="142.6">1*3</text>
<text x="184.8" y="147.4">29</text>
<text x="191.5" y="148.5">PC6(RESET)PC0(ADC0/MISO1)</text>
<text x="225.3" y="149.9">24</text>
<text x="225.3" y="147.4">23</text>
<text x="184.8" y="154.7">18</text>
<text x="191.5" y="155.7">AVCC</text>
<text x="204.3" y="150.9">PC1(ADC1/SCK1)</text>
<text x="210.2" y="155.7">PC3(ADC3)</text>
<text x="210.2" y="153.3">PC2(ADC2)</text>
<text x="225.3" y="154.7">26</text>
<text x="225.3" y="152.3">25</text>
<text x="311.4" y="152.3">1</text>
<text x="311.4" y="154.7">2</text>
<text x="184.8" y="161.9">20</text>
<text x="186" y="157.1">4</text>
<text x="191.5" y="158.2">VCC</text>
<text x="204.3" y="158.1">PC4(ADC4/SDA0)</text>
<text x="204.5" y="160.6">PC5(ADC5/SCL0)</text>
<text x="225.3" y="159.5">28</text>
<text x="225.3" y="157.1">27</text>
<text x="311.4" y="157.1">3</text>
<text x="311.4" y="159.5">4</text>
<text x="184.4" y="166.7">TH</text>
<text x="191.5" y="167.8">GND</text>
<text x="191.5" y="163">AREF</text>
<text x="210.1" y="167.8">PB1(OC1A)</text>
<text x="210.1" y="165.4">PB0(CLKO)</text>
<text x="225.3" y="166.7">13</text>
<text x="225.3" y="164.3">12</text>
<text x="184" y="169.2">5*2</text>
<text x="191.5" y="170.2">GND</text>
<text x="197.5" y="172.6">PB3(TXD1/OC2A/MOSI0)</text>
<text x="205.7" y="170.2">PB2(OC1B/SS0)</text>
<text x="225.3" y="174">16</text>
<text x="225.3" y="171.6">15</text>
<text x="225.3" y="169.2">14</text>
<text x="186" y="178.8">8</text>
<text x="191.5" y="179.9">PB7(XTAL2)</text>
<text x="203.4" y="175">PB4(RXD1/MISO0)</text>
<text x="210.4" y="177.5">PB5(SCK0)</text>
<text x="225.3" y="176.4">17</text>
<text x="186" y="181.2">7</text>
<text x="191.5" y="182.3">PB6(XTAL1) PD0(RXD0/OC3A)</text>
<text x="204.3" y="184.7">PD1(TXD0/OC4A)</text>
<text x="225.3" y="181.2">30</text>
<text x="225.3" y="183.6">31</text>
<text x="199" y="187.1">PD2(INT0/OC3B/OC4B)</text>
<text x="206.2" y="189.5">PD3(INT/OC2B)</text>
<text x="213.2" y="191.9">PD4(T0)</text>
<text x="225.3" y="190.9">2</text>
<text x="225.3" y="188.5">1</text>
<text x="225.3" y="186">32</text>
<text x="311.4" y="190.9">1</text>
<text x="205" y="196.8">PD6(AIN0/OC0A)</text>
<text x="207.1" y="194.3">PD5(T1/OC0B)</text>
<text x="225.3" y="195.7">10</text>
<text x="225.3" y="193.3">9</text>
<text x="311.4" y="193.3">2</text>
<text x="311.4" y="195.7">3</text>
<text x="205.9" y="204">PE0(SDA1/AC0)</text>
<text x="211.1" y="199.2">PD7(AIN1)</text>
<text x="225.3" y="198.1">11</text>
<text x="225.3" y="202.9">3</text>
<text x="311.4" y="198.1">4</text>
<text x="205.9" y="208.8">PE2(ADC6/SS1)</text>
<text x="207.7" y="206.4">PE1(SCL1/T4)</text>
<text x="225.3" y="207.8">19</text>
<text x="225.3" y="205.3">6</text>
<text x="203.4" y="211.2">PE3(ADC7/MOSI1)</text>
<text x="225.3" y="210.2">22</text>
<text x="311.4" y="213.8">1</text>
<text x="311.4" y="216.2">2</text>
<text x="311.4" y="218.6">3</text>
<text x="311.4" y="221">4</text>
<text x="65.4" y="225.9">B</text>
<text x="58.5" y="230.7">A</text>
<text x="65.4" y="230.7">R</text>
<text x="65.4" y="235.5">G</text>
</g>
<g font-size="2" fill="#c90d0c">
<text x="66" y="225.2">B</text>
<text x="65.9" y="230">R</text>
<text x="65.7" y="234.9">G</text>
</g>
<g font-size="1.7" fill="#808080">
<text x="142.8" y="11.5" transform="rotate(-90 142.8 11.5)">VBAT</text>
<text x="186.9" y="9.1">IC2</text>
<text x="22" y="16.9">VCC5V</text>
<text x="227.9" y="14.5">3V3</text>
<text x="66.9" y="18.1">3V3</text>
<text x="91.6" y="18.1">CHRG</text>
<text x="88" y="24.1">STDBY</text>
<text x="164" y="29">VBATMEAS</text>
<text x="196.5" y="30.8">LDO_3.3V_SOT23(5)</text>
<text x="27.5" y="43.4">GND</text>
<text x="141" y="53.1">VCC5V</text>
<text x="24" y="54.9">1X3PCB-MOUNT-SCREW-TERMINALX</text>
<text x="191.1" y="57.3" transform="rotate(-90 191.1 57.3)">VCC5V</text>
<text x="33.7" y="70.6">X1</text>
<text x="206.2" y="73.6">VCCMEAS</text>
<text x="24" y="81.4">2X2PCB-MOUNT-SCREW-TERMINAL</text>
<text x="65.1" y="82.6">AC_IN</text>
<text x="85.5" y="83.2">GND</text>
<text x="101.6" y="83.2">REL</text>
<text x="211" y="89.3">GND</text>
<text x="33.7" y="92.3">X2</text>
<text x="64.8" y="90.1">DC_OUT</text>
<text x="85.5" y="90.5">VCC5V</text>
<text x="143.5" y="92.9">GND</text>
<text x="46.3" y="107.4">VBAT</text>
<text x="45.6" y="109.8">GND</text>
<text x="270.8" y="109.8">3V3</text>
<text x="373.9" y="110.4">ISP</text>
<text x="42.6" y="118.3">U1</text>
<text x="348.7" y="115.8">SCK</text>
<text x="28" y="121.8">RFRST</text>
<text x="97.6" y="121.8">3V3</text>
<text x="347.8" y="120.6">MISO</text>
<text x="348.4" y="125.5">GND</text>
<text x="349.2" y="123.1">3V3</text>
<text x="29.1" y="129.1">RFCS</text>
<text x="30.2" y="131.5">SCK</text>
<text x="73.5" y="126.7">RFINT</text>
<text x="269.1" y="126.7">SDA</text>
<text x="269.3" y="130.3">SCL</text>
<text x="348.7" y="127.9">RST</text>
<text x="29.4" y="133.9">MOSI</text>
<text x="29.4" y="136.3">MISO</text>
<text x="270.2" y="133.9">RX</text>
<text x="347.8" y="135.1">MOSI</text>
<text x="98.8" y="143.6">GND</text>
<text x="156.2" y="141.1">3V3</text>
<text x="175" y="141.1">RST</text>
<text x="378.7" y="141.8">ATMEL_ICE_CONNECTORATMEL_ICE_DIP</text>
<text x="43.1" y="147.1">COM-13909</text>
<text x="232.7" y="148.4">NTC</text>
<text x="137.7" y="153.2">AVCC</text>
<text x="301.6" y="155.6">SDA</text>
<text x="302.1" y="153.2">3V3</text>
<text x="232.7" y="160.5">SCL</text>
<text x="232.7" y="158">SDA</text>
<text x="301.3" y="160.5">GND</text>
<text x="301.8" y="158">SCL</text>
<text x="232.7" y="165.3">STDBY</text>
<text x="232.7" y="167.7">PB1</text>
<text x="107.5" y="173.7">AVCC</text>
<text x="137.3" y="170.1">GND</text>
<text x="232.7" y="172.5">MOSI</text>
<text x="232.7" y="170.1">PB2</text>
<text x="232.7" y="177.3">SCK</text>
<text x="232.7" y="174.9">MISO</text>
<text x="232.7" y="182.2">RX</text>
<text x="232.7" y="184.6">TX</text>
<text x="108.6" y="190.6">NTC</text>
<text x="232.7" y="187">RFINT</text>
<text x="232.7" y="191.8">RFCS</text>
<text x="232.7" y="189.4">BLD</text>
<text x="302.1" y="191.8">3V3</text>
<text x="232.7" y="194.2">RLD</text>
<text x="232.7" y="196.6">GLD</text>
<text x="302.8" y="194.2">RX</text>
<text x="302.9" y="196.6">TX</text>
<text x="232.7" y="199.1">CHRG</text>
<text x="232.7" y="203.9">RFRST</text>
<text x="301.3" y="199.1">GND</text>
<text x="108.3" y="205.1">GND</text>
<text x="232.7" y="208.7">VBATMEAS</text>
<text x="232.7" y="206.3">REL</text>
<text x="232.7" y="211.1">VCCMEAS</text>
<text x="302.1" y="214.7">3V3</text>
<text x="301.3" y="222">GND</text>
<text x="301.9" y="217.1">PB1</text>
<text x="301.9" y="219.6">PB2</text>
<text x="88" y="224.4">BLD</text>
<text x="48.8" y="231.6">3V3</text>
<text x="88" y="231.6">RLD</text>
<text x="88" y="238.9">GLD</text>
</g>
<g font-size="1.7" fill="#c90d0c">
<text x="217.7" y="21.9" transform="rotate(-90 217.7 21.9)">+</text>
<text x="86.2" y="128.1" transform="rotate(-90 86.2 128.1)">+</text>
</g>
</svg>
